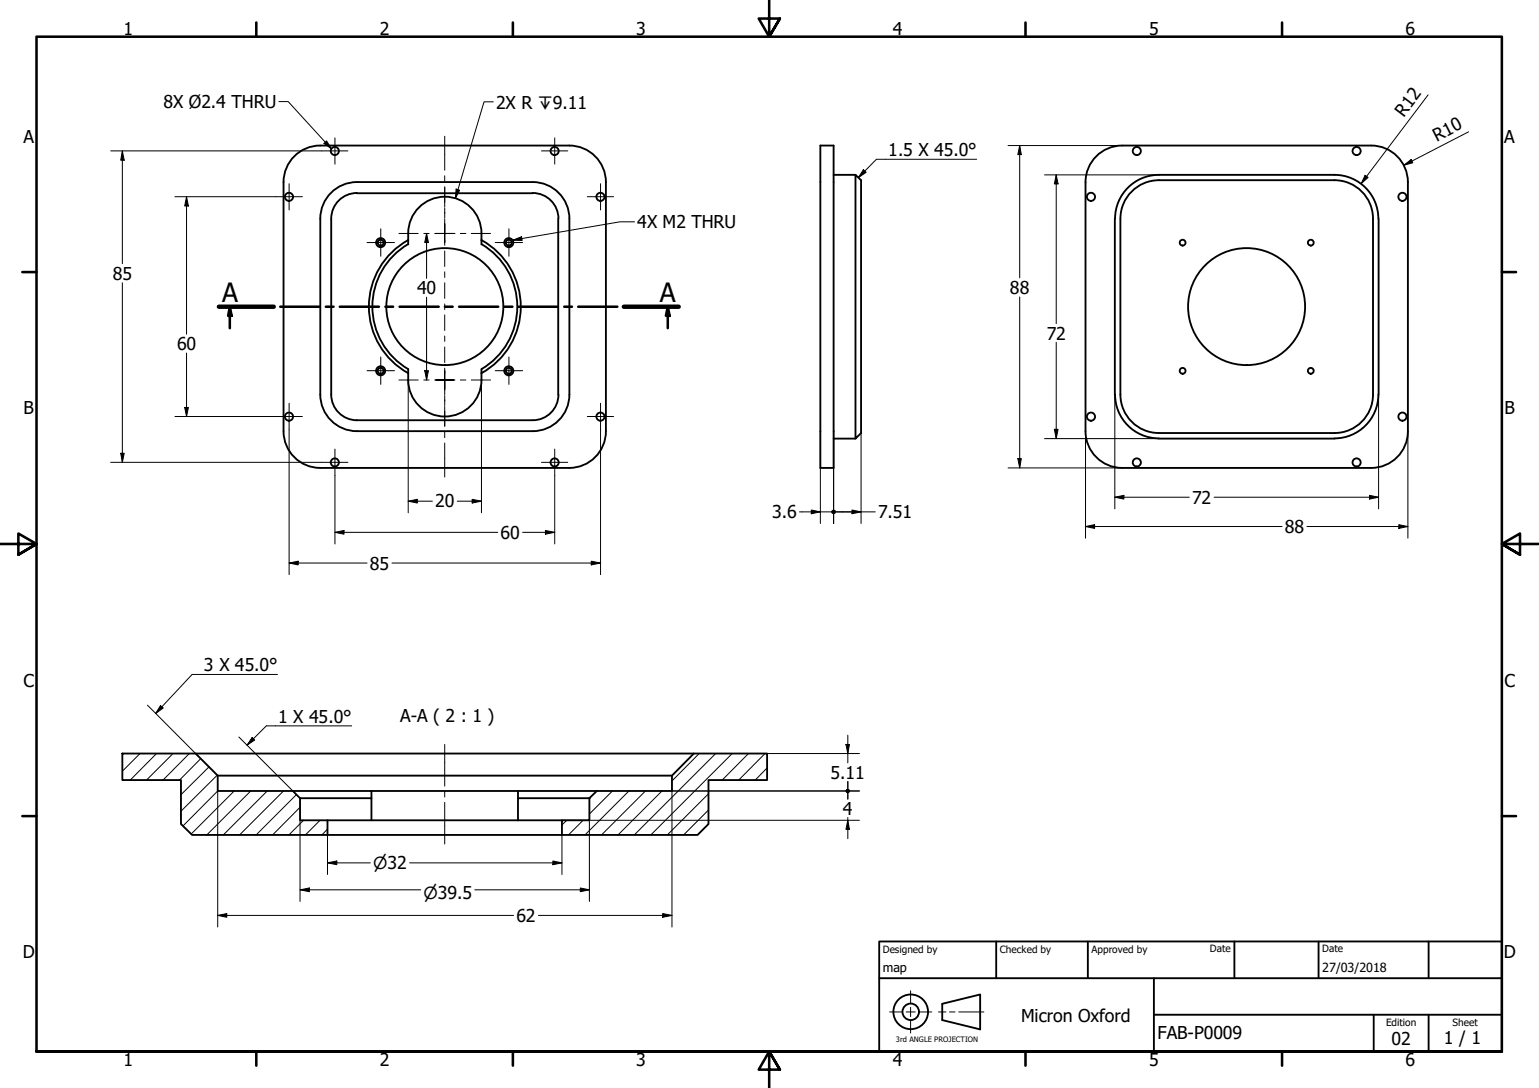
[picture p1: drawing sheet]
<svg xmlns="http://www.w3.org/2000/svg" width="420mm" height="297mm" viewBox="0 0 420 297" stroke-linecap="round" stroke-linejoin="round" font-family="sans-serif">
<!-- layer: Hatch (ISO) -->
<g fill="none" stroke="#000" stroke-width=".27">
<path d="M33.7 205.7l-.3 .3M38.2 205.7l-4.8 4.9M42.7 205.7l-7.1 7.3M47.2 205.7l-7.2 7.3M51.7 205.7l-7.2 7.3M54.8 207.1l-5.8 5.9M57.1 209.3l-7.7 7.7M59.3 211.6l-9.9 9.9M59.4 215.9l-9.4 9.6M63.9 215.9l-11.7 11.8M68.5 215.9l-12 12.1M73 215.9l-12 12.1"/>
<path d="M77.4 215.9l-12 12.1M80.9 217l-11 11M167.2 215.9l-6.3 6.3M171.7 215.9l-12 12.1M176.2 215.9l-12 12.1M180.7 215.9l-12 12.1M190.9 205.7l-7.4 7.5M193.4 216.7l-11.2 11.3M195.4 205.7l-22.2 22.3M199.9 205.7l-22.2 22.3M204.3 205.7l-7.1 7.3M208.9 205.7l-7.2 7.3"/>
<path d="M209.4 209.7l-3.2 3.3M81.9 220.4l-7.5 7.6M82.9 224l-4 4M87.4 224l-4 4M89.4 226.4l-1.5 1.6M154.7 224l-1.3 1.2M159.2 224l-4 4M193.4 221.2l-6.8 6.8"/>
</g>
<!-- layer: Visible (ISO) -->
<g fill="none" stroke="#000" stroke-width=".51">
<path d="M155.4 39.7a10 10 0 0 1 10 10M155.4 39.7h-68a10 10 0 0 0-10 10M224 39.7h3.6v88h-3.6zM77.4 49.7v68a10 10 0 0 0 10 10h68M97.4 49.7h48a10 10 0 0 1 10 10v48M97.4 52.8h48M97.4 52.7a7 7 0 0 0-7 7v48M97.4 49.7a10 10 0 0 0-10 10v48M145.4 52.7a7 7 0 0 1 7.1 7M152.4 59.7v48M165.4 49.7v68a10 10 0 0 1-10 10M227.6 47.7h6"/>
<path d="M233.6 47.7l1.5 1.5v69l-1.5 1.5zM296.4 49.7v68a10 10 0 0 0 10 10h67.9a10 10 0 0 0 10.1-10v-68M296.4 49.7a10 10 0 0 1 10-10h68a10 10 0 0 1 10 10M304.4 59.7v48M316.4 47.7h48M316.4 49.2h48M316.4 49.2a10.5 10.5 0 0 0-10.5 10.5v48M316.4 47.7a12 12 0 0 0-12 12M364.3 49.2a10.5 10.5 0 0 1 10.5 10.5v48M364.3 47.7a12 12 0 0 1 12 12M376.4 59.7v48M111.4 66.7a19.8 19.8 0 0 0 0 34.1 13.8 13.8 0 0 0 1.2 7.6 10 10 0 0 0 11.3 5 10 10 0 0 0 7.5-9.7v-2.9a19.8 19.8 0 0 0 .1-34.1"/>
<path d="M111.4 63.7v3M111.4 63.7a10 10 0 0 1 10-10 10 10 0 0 1 10 10M111.5 65.5a20.7 20.7 0 0 0-.1 36.4M131.4 65.5a20.7 20.7 0 0 1 0 36.4M131.4 63.7v3M87.4 107.7a10 10 0 0 0 10 10M90.4 107.7a7 7 0 0 0 7 7M152.5 107.7a7 7 0 0 1-7.1 7h-48M155.4 107.7a10 10 0 0 1-10 10h-48M227.6 119.7h6M304.4 107.7a12 12 0 0 0 12 12M305.9 107.7a10.5 10.5 0 0 0 10.5 10.5"/>
<path d="M316.4 119.7h48M316.4 118.2h48M374.8 107.7a10.5 10.5 0 0 1-10.5 10.5M376.3 107.7a12 12 0 0 1-12 12M33.4 205.7h20l6 6.1v4.1h20.5l2 2v6.1h7.5v4h-36.9l-3.1-3v-12h-16zM53.4 205.7h136M59.4 211.8h124.1M79.9 215.9h21.5v2M81.9 217.9h19.5v6.1M101.4 215.9h61.5M141.4 215.9v2M160.9 217.9h-19.5v6.1"/>
<path d="M89.4 228h64M89.4 224h64M153.4 224h7.5v-6.1l2-2h20.6v-4.1l5.9-6.1h20v7.3h-16v12l-3 3h-37z"/>
<circle cx="78.9" cy="53.7" r="1.11"/>
<circle cx="91.4" cy="41.2" r="1.11"/>
<circle cx="151.4" cy="41.2" r="1.11"/>
<circle cx="163.9" cy="53.7" r="1.11"/>
<circle cx="297.8" cy="53.7" r="1.11"/>
<circle cx="310.4" cy="41.2" r="1.11"/>
<circle cx="370.4" cy="41.2" r="1.11"/>
<circle cx="382.9" cy="53.7" r="1.11"/>
<circle cx="103.9" cy="66.2" r=".79"/>
<circle cx="103.9" cy="66.2" r="1.24"/>
<circle cx="138.9" cy="66.2" r=".79"/>
<circle cx="138.9" cy="66.2" r="1.24"/>
<circle cx="322.9" cy="66.2" r=".79"/>
<circle cx="357.9" cy="66.2" r=".79"/>
<circle cx="121.4" cy="83.7" r="16"/>
<circle cx="340.3" cy="83.7" r="16"/>
<circle cx="78.9" cy="113.7" r="1.11"/>
<circle cx="103.9" cy="101.2" r=".79"/>
<circle cx="103.9" cy="101.2" r="1.24"/>
<circle cx="138.9" cy="101.2" r=".79"/>
<circle cx="138.9" cy="101.2" r="1.24"/>
<circle cx="163.9" cy="113.7" r="1.11"/>
<circle cx="297.8" cy="113.7" r="1.11"/>
<circle cx="322.9" cy="101.2" r=".79"/>
<circle cx="357.9" cy="101.2" r=".79"/>
<circle cx="382.9" cy="113.7" r="1.11"/>
<circle cx="91.4" cy="126.3" r="1.11"/>
<circle cx="151.4" cy="126.3" r="1.11"/>
<circle cx="310.4" cy="126.3" r="1.11"/>
<circle cx="370.4" cy="126.3" r="1.11"/>
</g>
<!-- layer: Section Line (ISO) -->
<g fill="none" stroke="#000" stroke-width=".7">
<path d="M59.8 83.7h14.9M62.7 83.7l.5 2.5h-.9zM62.7 83.7v5.9M76.5 83.7h10.7M89 83.7h2.1M92.8 83.7h10.6M105.2 83.7h2.1M109.1 83.7h10.7M121.5 83.7h2.1M125.3 83.7h10.7M137.7 83.7h2.2M141.6 83.7h10.7"/>
<path d="M154.1 83.7h2M157.9 83.7h10.6M170.3 83.7h15M182.3 83.7l.5 2.5h-1zM182.3 83.7v5.9"/>
</g>
<path d="M59.8 83.7h14.9M170.3 83.7h15" fill="none" stroke="#000" stroke-width="1.2"/>
<g fill="#000">
<path d="M62.7 83.7l.5 2.5h-.9z" fill-rule="evenodd"/>
<path d="M182.3 83.7l.5 2.5h-1z" fill-rule="evenodd"/>
</g>
<!-- layer: Border (ISO) -->
<g fill="none" stroke="#000" stroke-width=".7">
<path d="M70 6.1v3.9M140 6.1v3.9M210 0v10l-2.9-4.9h5.8l-2.9 4.9 2.9-4.9M280 6.1v3.9M350 6.1v3.9M6.1 74.3h3.9M410 74.3h3.9M0 148.5h10l-5-2.8v5.7l5-2.9-5 2.9M420 148.5h-10l5-2.8v5.7l-5-2.9 5 2.9M6.1 222.8h3.9M410 222.8h3.9M10 287.1v-277.1h400v277.1h-400h400"/>
<path d="M70 287.1v3.8M140 287.1v3.8M212.9 292l-2.9-4.9 2.9 4.9h-5.8l2.9-4.9v9.9M280 287.1v3.8M350 287.1v3.8"/>
</g>
<!-- layer: Sketch Geometry (ANSI) -->
<path d="M242.9 276.3h3.2M247.4 276.3h2.5M248.6 270.5v3.3M248.6 275v2.5M248.6 278.8v3.3M251.1 276.3h3.3M256.2 276.3h2.1M259.2 276.3h1.5M261.7 276.3h6.9" fill="none" stroke="#000" stroke-width=".27"/>
<g fill="none" stroke="#000" stroke-width=".51">
<path d="M257.2 274.1l10.4-2.6v9.5l-10.4-2.5z"/>
<circle cx="248.6" cy="276.2" r="4.7"/>
<circle cx="248.6" cy="276.2" r="2.25"/>
</g>
<!-- layer: Title (ISO) -->
<path d="M240 257h170v30.1h-170zM272 257v10.1M297 257v10.1M337 257v10.1M360 257v10.1M390 257v10.1M240 267.1h170M315 277h95M315 267.1v20M375 277v10.1M390 277v10.1" fill="none" stroke="#000" stroke-width=".51"/>
<!-- layer: Dimension (ISO) -->
<g fill="none" stroke="#000" stroke-width=".27">
<path d="M275.2 39.7h31.2M278.4 39.7l.4 2.5h-.9zM278.4 39.7v36.2M389.9 25.9l-18.3 24.3M400.9 36l-17.7 9.1M30.2 41.2h57.6M33.4 41.2l.5 2.5h-.9zM33.4 41.2v30.8M47.8 53.7h27.5M50.9 53.7l.5 2.5h-1zM50.9 53.7v37.5M285.2 47.7h31.2"/>
<path d="M288.4 47.7l.5 2.5h-1.1zM288.4 47.7v40.7M372.7 47.9l.8 .5-1.9 1.8zM383.2 45.1l2.1-1.6 .4 .9zM33.4 77.2v49M116.5 63.7l.5 2.5h-1zM116.5 63.7v12.3M50.9 96.4v17.3M116.5 81.1v22.6M278.4 81.1v46.6M288.4 93.5v26.2M47.8 113.7h27.5"/>
<path d="M50.4 111.2h1l-.5 2.5zM78.9 117.3v39.6M111.4 103.8v36.2M116 101.2h1l-.5 2.5zM131.4 103.8v36.2M164 117.3v39.6M224 117.7v25.2M227.6 117.7v25.2M235.1 118.2v24.7M285.2 119.7h31.2M287.8 117.2h1.1l-.5 2.5zM296.4 117.7v29.2"/>
<path d="M304.4 107.7v31.2M376.4 107.7v31.2M384.4 117.7v29.2M30.2 126.2h57.6M33 123.7h.9l-.5 2.5zM91.4 129.8v18.7M111.4 136.8l2.5-.5v1zM111.4 136.8h6.6M124.8 136.8h6.6M128.9 136.3l2.5 .5-2.5 .5zM151.4 129.8v18.7M218.2 139.7h9.4"/>
<path d="M221.5 139.2l2.5 .5-2.5 .6zM228.2 139.7h10.8M232.6 139.2l2.5 .5-2.5 .6zM275.2 127.7h31.2M277.9 125.2h.9l-.4 2.5zM304.4 135.7l2.4-.5v1.1zM304.4 135.7h20.3M331.5 135.7h44.9M373.9 135.2l2.5 .5-2.5 .6zM78.9 153.7l2.5-.5v1zM78.9 153.7h21.3M91.4 145.3l2.5-.5v1z"/>
<path d="M91.4 145.3h44.5M107 153.7h57M142.7 145.3h8.7M148.9 144.8l2.5 .5-2.5 .5zM161.4 153.2l2.6 .5-2.6 .5zM296.4 143.7l2.4-.5v1.1zM296.4 143.7h53.6M356.8 143.7h27.6M381.9 143.2l2.5 .5-2.5 .6zM59.4 215.9v37.2M209.4 205.7h25.2M230.9 203.2h1l-.4 2.5z"/>
<path d="M231.5 200.7v7.6M231.5 213.4v4.8M234.6 215.9h-51.1v37.2M81.9 224v22.1M89.4 235.6l2.5-.5v1zM89.4 235.6h11.7M89.4 228v10.7M111.8 235.6h41.6M150.9 235.1l2.5 .5-2.5 .5zM153.4 224h81.2M153.4 228v10.7M160.9 224v22.1"/>
<path d="M231.5 224l.4 2.4h-1zM231.5 223.2v5.8M59.4 249.9l2.5-.5v1zM59.4 249.9h80.8M81.9 242.9l2.6-.5v1zM81.9 242.9h33M129.6 242.9h31.3M147 249.9h36.5M158.4 242.4l2.5 .5-2.5 .5zM180.9 249.4l2.6 .5-2.6 .5z"/>
</g>
<g fill="#000">
<path d="M33.4 41.2l.5 2.5h-.9z" fill-rule="evenodd"/>
<path d="M50.9 53.7l.5 2.5h-1z" fill-rule="evenodd"/>
<path d="M278.4 39.7l.4 2.5h-.9z" fill-rule="evenodd"/>
<path d="M288.4 47.7l.5 2.5h-1.1z" fill-rule="evenodd"/>
<path d="M372.7 47.9l.8 .5-1.9 1.8z" fill-rule="evenodd"/>
<path d="M383.2 45.1l2.1-1.6 .4 .9z" fill-rule="evenodd"/>
<path d="M116.5 63.7l.5 2.5h-1z" fill-rule="evenodd"/>
<path d="M50.4 111.2h1l-.5 2.5z" fill-rule="evenodd"/>
<path d="M116 101.2h1l-.5 2.5z" fill-rule="evenodd"/>
<path d="M287.8 117.2h1.1l-.5 2.5z" fill-rule="evenodd"/>
<path d="M33 123.7h.9l-.5 2.5z" fill-rule="evenodd"/>
<path d="M111.4 136.8l2.5-.5v1z" fill-rule="evenodd"/>
<path d="M128.9 136.3l2.5 .5-2.5 .5z" fill-rule="evenodd"/>
<path d="M277.9 125.2h.9l-.4 2.5z" fill-rule="evenodd"/>
<path d="M304.4 135.7l2.4-.5v1.1z" fill-rule="evenodd"/>
<path d="M373.9 135.2l2.5 .5-2.5 .6z" fill-rule="evenodd"/>
<path d="M78.9 153.7l2.5-.5v1z" fill-rule="evenodd"/>
<path d="M91.4 145.3l2.5-.5v1z" fill-rule="evenodd"/>
<path d="M148.9 144.8l2.5 .5-2.5 .5z" fill-rule="evenodd"/>
<path d="M161.4 153.2l2.6 .5-2.6 .5z" fill-rule="evenodd"/>
<path d="M221.5 139.2l2.5 .5-2.5 .6z" fill-rule="evenodd"/>
<path d="M232.6 139.2l2.5 .5-2.5 .6z" fill-rule="evenodd"/>
<path d="M296.4 143.7l2.4-.5v1.1z" fill-rule="evenodd"/>
<path d="M381.9 143.2l2.5 .5-2.5 .6z" fill-rule="evenodd"/>
<path d="M230.9 203.2h1l-.4 2.5z" fill-rule="evenodd"/>
<path d="M89.4 235.6l2.5-.5v1z" fill-rule="evenodd"/>
<path d="M150.9 235.1l2.5 .5-2.5 .5z" fill-rule="evenodd"/>
<path d="M231.5 224l.4 2.4h-1z" fill-rule="evenodd"/>
<path d="M59.4 249.9l2.5-.5v1z" fill-rule="evenodd"/>
<path d="M81.9 242.9l2.6-.5v1z" fill-rule="evenodd"/>
<path d="M158.4 242.4l2.5 .5-2.5 .5z" fill-rule="evenodd"/>
<path d="M180.9 249.4l2.6 .5-2.6 .5z" fill-rule="evenodd"/>
<circle cx="227.6" cy="139.7" r=".63"/>
<circle cx="231.4" cy="216" r=".62"/>
<circle cx="231.4" cy="215.9" r=".61"/>
</g>
<!-- layer: Centerline (ISO) -->
<g fill="none" stroke="#000" stroke-width=".27">
<path d="M121.4 37.2v9.3M121.4 48v1.5M121.4 51v4.2M121.4 56.8v1.4M121.4 59.7v4.3M121.4 65.5v1.5M121.4 68.5v4.3M121.4 74.2v1.5M121.4 77.2v4.3M121.4 83v1.5M121.4 86v4.2M121.4 91.7v1.5"/>
<path d="M121.4 94.7v4.3M121.4 100.5v1.5M121.4 103.5v4.2M121.4 109.2v1.5M121.4 112.3v4.1M121.4 118v1.5M121.4 121v9.2M121.4 203.2v11.4M121.4 216.1v1.5M121.4 219.1v11.3"/>
</g>
<!-- layer: Symbol (ISO) -->
<g fill="none" stroke="#000" stroke-width=".27">
<path d="M76.1 27.7h2.6l11.8 12.9M89.2 38.5l1.3 2.1-2-1.4zM134.7 27.8h-2.6l-7.8 26.4M124.5 51.6l1 .3-1.2 2.3zM235.7 46.3l.8 .7-2.2 1.5zM266.6 43.5h-27.3l-5 5M140 65.6l2.4-1 .2 1zM173.2 60.6h-4l-29.2 5M40.3 192.5l13.1 13.2M43.8 192.6l.8 .7-2.1 1.5zM75.8 184.1h-23.3l-10 10.7M96 198.2h-23.3l-5.3 5.2"/>
<path d="M65.2 201.2l14.7 14.7M68.8 201.3l.7 .7-2.1 1.4z"/>
</g>
<g fill="#000">
<path d="M89.2 38.5l1.3 2.1-2-1.4z" fill-rule="evenodd"/>
<path d="M124.5 51.6l1 .3-1.2 2.3z" fill-rule="evenodd"/>
<path d="M235.7 46.3l.8 .7-2.2 1.5z" fill-rule="evenodd"/>
<path d="M140 65.6l2.4-1 .2 1z" fill-rule="evenodd"/>
<path d="M43.8 192.6l.8 .7-2.1 1.5z" fill-rule="evenodd"/>
<path d="M68.8 201.3l.7 .7-2.1 1.4z" fill-rule="evenodd"/>
</g>
<!-- layer: Center Mark (ISO) -->
<g fill="none" stroke="#000" stroke-width=".27">
<path d="M91.4 37.6v7.2M151.4 37.6v7.2M75.3 53.7h7.2M78.9 50.2v7.1M87.8 41.2h7.2M121.4 51.2v5.3M121.4 58v1.5M147.8 41.2h7.2M160.3 53.7h7.2M164 50.2v7.1M100.2 66.2h7.5M103.9 62.5v7.5"/>
<path d="M108.9 63.7h5.3M115.7 63.7h1.5M118.7 63.7h2.7h-2.5M121.4 60.9v2.8v-2.5M121.4 66.2v-2.5v2.5M124 63.7h-2.6h2.8M125.7 63.7h1.5M128.7 63.7h5.2M135.2 66.2h7.5M138.9 62.5v7.5M103.9 97.5v7.5M138.9 97.5v7.5"/>
<path d="M75.3 113.7h7.2M78.9 110.1v7.2M100.2 101.2h7.5M108.9 103.7h5.3M115.7 103.7h1.5M118.7 103.7h2.7h-2.5M121.4 101.2v2.5v-2.5M121.4 106.2v-2.5v2.8M121.4 108v1.5M121.4 111v5.3M124 103.7h-2.6h2.8M125.7 103.7h1.5"/>
<path d="M128.7 103.7h5.2M135.2 101.2h7.5M160.3 113.7h7.2M164 110.1v7.2M87.8 126.2h7.2M91.4 122.6v7.2M147.8 126.2h7.2M151.4 122.6v7.2"/>
</g>
<g font-size="7.2">
<text x="60.6" y="82.3">A</text>
<text x="180.1" y="82.3">A</text>
</g>
<g font-size="4.8">
<text x="33.7" y="9.6">1</text>
<text x="103.7" y="9.6">2</text>
<text x="173.7" y="9.6">3</text>
<text x="243.7" y="9.6">4</text>
<text x="313.7" y="9.6">5</text>
<text x="383.7" y="9.6">6</text>
<text x="44.6" y="29.5">8X Ø2.4 THRU</text>
<text x="135.4" y="29.6">2X R ↧9.11</text>
<text x="383.3" y="32.1" transform="rotate(-53 383.3 32.1)">R12</text>
<text x="6.4" y="38.9">A</text>
<text x="392.2" y="38.7" transform="rotate(-27 392.2 38.7)">R10</text>
<text x="410.7" y="38.9">A</text>
<text x="242.5" y="42.7">1.5 X 45.0°</text>
<text x="174" y="62.3">4X M2 THRU</text>
<text x="30.8" y="76.4">85</text>
<text x="113.9" y="80.3">40</text>
<text x="275.7" y="80.2">88</text>
<text x="48.3" y="95.6">60</text>
<text x="285.8" y="92.7">72</text>
<text x="6.4" y="113.1">B</text>
<text x="410.7" y="113.1">B</text>
<text x="325.4" y="137.5">72</text>
<text x="118.8" y="138.5">20</text>
<text x="210.8" y="141.5">3.6</text>
<text x="239.7" y="141.5">7.51</text>
<text x="136.7" y="147.1">60</text>
<text x="350.8" y="145.5">88</text>
<text x="101" y="155.5">85</text>
<text x="55.7" y="183.3">3 X 45.0°</text>
<text x="6.4" y="187.4">C</text>
<text x="410.7" y="187.4">C</text>
<text x="75.9" y="197.3">1 X 45.0°</text>
<text x="109.3" y="197.1">A-A ( 2 : 1 )</text>
<text x="226.8" y="212.6">5.11</text>
<text x="230.1" y="222.4">4</text>
<text x="141" y="251.7">62</text>
<text x="6.2" y="261.7">D</text>
<text x="410.5" y="261.7">D</text>
<text x="278.8" y="279">Micron Oxford</text>
<text x="316" y="283.8">FAB-P0009</text>
<text x="379.9" y="285.3">02</text>
<text x="394.2" y="285">1 / 1</text>
<text x="33.7" y="290.9">1</text>
<text x="103.7" y="290.9">2</text>
<text x="173.7" y="290.9">3</text>
<text x="243.7" y="290.9">4</text>
<text x="313.7" y="290.9">5</text>
<text x="383.7" y="290.9">6</text>
</g>
<g font-size="4.6">
<text x="101.9" y="237.2">⌀32</text>
<text x="115.6" y="245.3">⌀39.5</text>
</g>
<g font-size="3.4">
<text x="241" y="265.4">map</text>
<text x="361" y="265.5">27/03/2018</text>
</g>
<g font-size="2.7">
<text x="241" y="260.1">Designed by</text>
<text x="273" y="260.1">Checked by</text>
<text x="298" y="260.1">Approved by</text>
<text x="330.3" y="260">Date</text>
<text x="361" y="260">Date</text>
<text x="378.4" y="280.1">Edition</text>
<text x="396.6" y="280.1">Sheet</text>
</g>
<text font-size="2" x="244.6" y="284.5">3rd ANGLE PROJECTION</text>
</svg>
